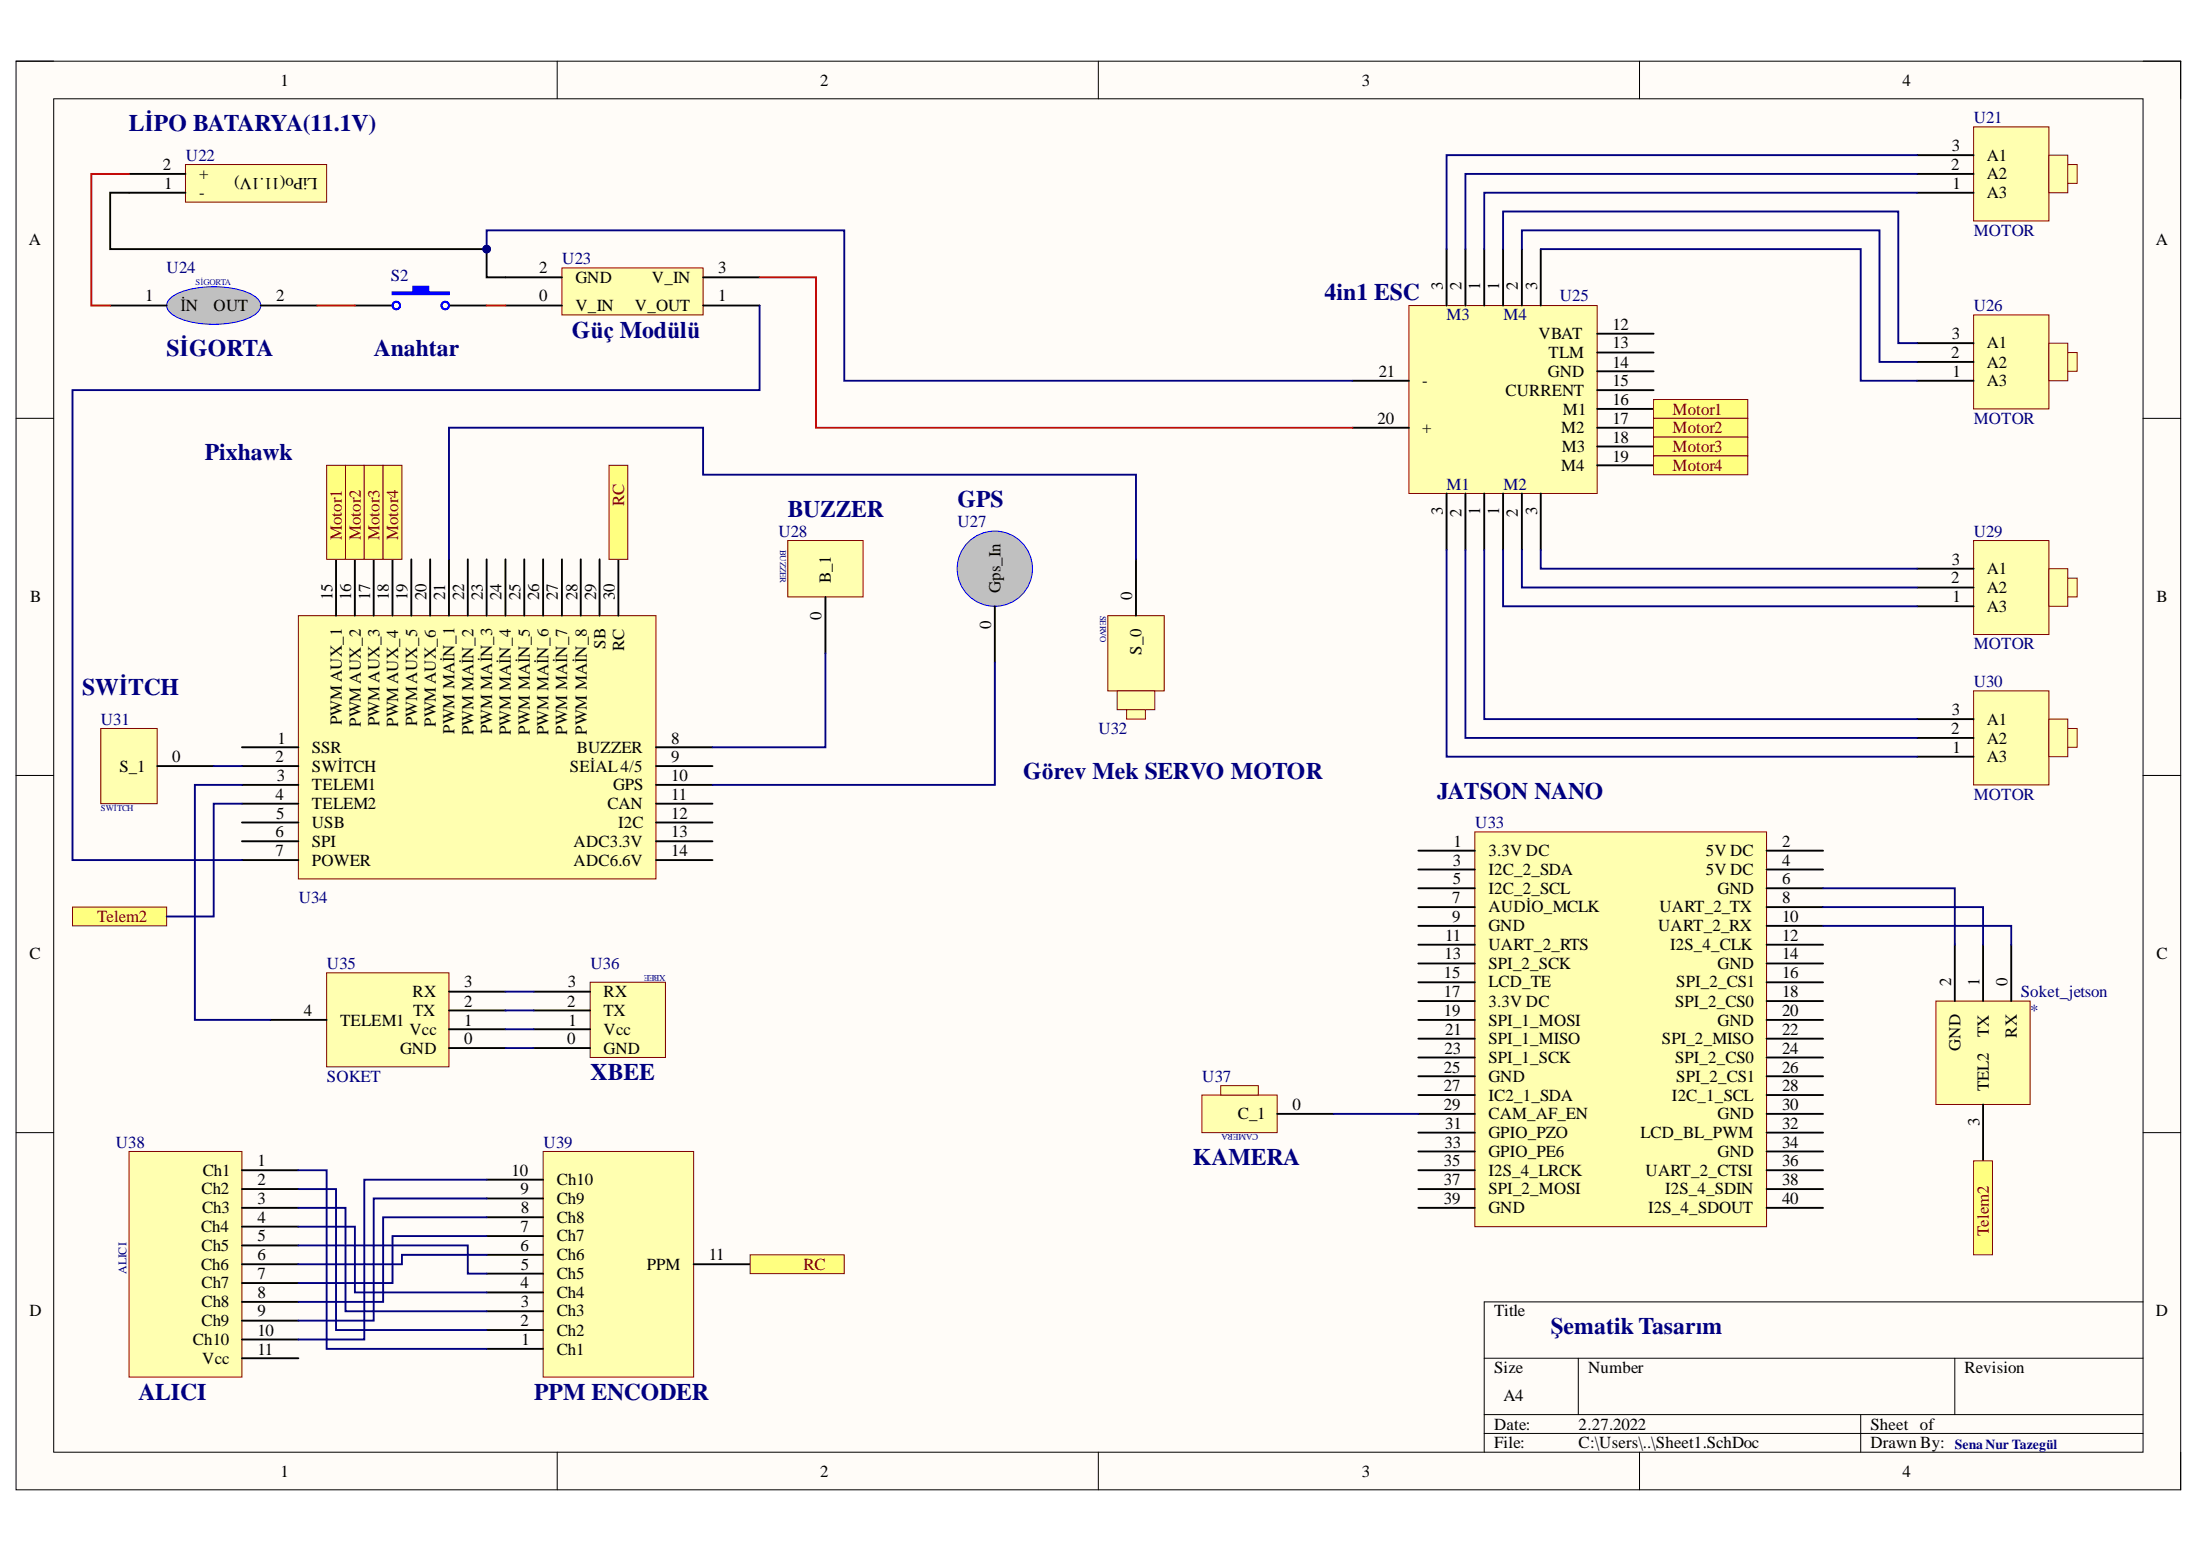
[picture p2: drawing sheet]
<svg xmlns="http://www.w3.org/2000/svg" width="297mm" height="210mm" viewBox="0 0 297 210" stroke-linecap="round" stroke-linejoin="round" font-family="sans-serif">
<path d="M2.2 8.3h292.2v192.8h-292.2z" fill-rule="evenodd" fill="#fffcf8"/>
<path d="M2.2 8.3h292.2v192.8h-292.2z" fill="none" stroke="#000" stroke-width=".14"/>
<path d="M7.2 13.3h282.1v182.7h-282.1z" fill-rule="evenodd" fill="#fffcf8"/>
<g fill="none" stroke="#000" stroke-width=".14">
<path d="M2.2 8.3h5M7.2 13.3h282.1v182.7h-282.1zM75.2 8.3v5M148.3 8.3v5M221.4 8.3v5M289.3 8.3h5.1v5M2.2 56.5h5M289.3 56.5h5.1M2.2 104.7h5M289.3 104.7h5.1M2.2 152.9h5M289.3 152.9h5.1"/>
<path d="M289.3 175.7h-88.9v20.3M75.2 196v5.1M148.3 196v5.1M200.4 183.3h88.9M200.4 191h88.9M200.4 193.5h88.9M213.1 183.3v7.7M221.4 196v5.1M251.2 191v5M263.9 183.3v7.7M294.4 196v5.1"/>
</g>
<path d="M22.9 40.4a7.8 7.8 0 0 1 4.8-1.7 11.8 11.8 0 0 1 6.6 1.3 1.38 1.38 0 0 1 .9 1.2 1.38 1.38 0 0 1-.9 1.3 12.5 12.5 0 0 1-8.7 .9 4.7 4.7 0 0 1-3-1.7l-.1-.5 .1-.4z" fill="#c0c0c0"/>
<path d="M22.9 40.4a7.8 7.8 0 0 1 4.8-1.7 11.8 11.8 0 0 1 6.6 1.3 1.38 1.38 0 0 1 .9 1.2 1.38 1.38 0 0 1-.9 1.3 12.5 12.5 0 0 1-8.7 .9 4.7 4.7 0 0 1-3-1.7l-.1-.5 .1-.4z" fill="none" stroke="#00f" stroke-width=".14"/>
<path d="M14.9 41.2h7.6M35.2 41.2h7.6" fill="none" stroke="#000" stroke-width=".25"/>
<path d="M25 22.2h19.1v5.1h-19.1z" fill-rule="evenodd" fill="#ffffb0"/>
<path d="M25 22.2h19.1v5.1h-19.1z" fill="none" stroke="#800000" stroke-width=".14"/>
<path d="M17.4 23.5h7.6M17.4 26h7.6M47.9 41.2h5.1M60.6 41.2h5.1" fill="none" stroke="#000" stroke-width=".25"/>
<path d="M53 39.5h2.8v-.8h2v.8h2.8v.2h-7.6z" fill-rule="evenodd" fill="#00f"/>
<g fill="none" stroke="#00f" stroke-width=".25">
<path d="M53 39.5h2.8v-.8h2v.8h2.8v.2h-7.6z"/>
<circle cx="53.5" cy="41.2" r=".51"/>
<circle cx="60.1" cy="41.2" r=".51"/>
</g>
<path d="M40.3 83.1h48.3v35.5h-48.3z" fill-rule="evenodd" fill="#ffffb0"/>
<path d="M40.3 83.1h48.3v35.5h-48.3z" fill="none" stroke="#800000" stroke-width=".14"/>
<g fill="none" stroke="#000" stroke-width=".25">
<path d="M45.4 75.5v7.6M47.9 75.5v7.6M50.5 75.5v7.6M53 75.5v7.6M55.5 75.5v7.6M58.1 75.5v7.6M60.6 75.5v7.6M63.2 75.5v7.6M65.7 75.5v7.6M68.2 75.5v7.6M70.8 75.5v7.6M73.3 75.5v7.6"/>
<path d="M75.9 75.5v7.6M78.4 75.5v7.6M81 75.5v7.6M83.5 75.5v7.6M32.7 100.9h7.6M32.7 103.4h7.6M32.7 105.9h7.6M32.7 108.5h7.6M32.7 111h7.6M32.7 113.6h7.6M32.7 116.1h7.6M88.6 100.9h7.6"/>
<path d="M88.6 103.4h7.6M88.6 105.9h7.6M88.6 108.5h7.6M88.6 111h7.6M88.6 113.6h7.6M88.6 116.1h7.6"/>
</g>
<path d="M266.5 73h10.1v12.7h-10.1z" fill-rule="evenodd" fill="#ffffb0"/>
<path d="M266.5 73h10.1v12.7h-10.1z" fill="none" stroke="#800000" stroke-width=".14"/>
<path d="M258.8 76.8h7.7M258.8 79.3h7.7M258.8 81.8h7.7" fill="none" stroke="#000" stroke-width=".25"/>
<path d="M276.6 76.8h2.6v5h-2.6z" fill-rule="evenodd" fill="#ffffb0"/>
<path d="M276.6 76.8h2.6v5h-2.6z" fill="none" stroke="#800000" stroke-width=".14"/>
<path d="M279.2 78h1.3v2.6h-1.3z" fill-rule="evenodd" fill="#ffffb0"/>
<path d="M279.2 78h1.3v2.6h-1.3z" fill="none" stroke="#800000" stroke-width=".14"/>
<path d="M266.5 93.3h10.1v12.7h-10.1z" fill-rule="evenodd" fill="#ffffb0"/>
<path d="M266.5 93.3h10.1v12.7h-10.1z" fill="none" stroke="#800000" stroke-width=".14"/>
<path d="M258.8 97.1h7.7M258.8 99.6h7.7M258.8 102.1h7.7" fill="none" stroke="#000" stroke-width=".25"/>
<path d="M276.6 97.1h2.6v5h-2.6z" fill-rule="evenodd" fill="#ffffb0"/>
<path d="M276.6 97.1h2.6v5h-2.6z" fill="none" stroke="#800000" stroke-width=".14"/>
<path d="M279.2 98.3h1.3v2.6h-1.3z" fill-rule="evenodd" fill="#ffffb0"/>
<path d="M279.2 98.3h1.3v2.6h-1.3z" fill="none" stroke="#800000" stroke-width=".14"/>
<path d="M266.5 42.5h10.1v12.7h-10.1z" fill-rule="evenodd" fill="#ffffb0"/>
<path d="M266.5 42.5h10.1v12.7h-10.1z" fill="none" stroke="#800000" stroke-width=".14"/>
<path d="M258.8 46.3h7.7M258.8 48.9h7.7M258.8 51.4h7.7" fill="none" stroke="#000" stroke-width=".25"/>
<path d="M276.6 46.3h2.6v5.1h-2.6z" fill-rule="evenodd" fill="#ffffb0"/>
<path d="M276.6 46.3h2.6v5.1h-2.6z" fill="none" stroke="#800000" stroke-width=".14"/>
<path d="M279.2 47.6h1.3v2.5h-1.3z" fill-rule="evenodd" fill="#ffffb0"/>
<path d="M279.2 47.6h1.3v2.5h-1.3z" fill="none" stroke="#800000" stroke-width=".14"/>
<path d="M266.5 17.1h10.1v12.7h-10.1z" fill-rule="evenodd" fill="#ffffb0"/>
<path d="M266.5 17.1h10.1v12.7h-10.1z" fill="none" stroke="#800000" stroke-width=".14"/>
<path d="M258.8 20.9h7.7M258.8 23.5h7.7M258.8 26h7.7" fill="none" stroke="#000" stroke-width=".25"/>
<path d="M276.6 20.9h2.6v5.1h-2.6z" fill-rule="evenodd" fill="#ffffb0"/>
<path d="M276.6 20.9h2.6v5.1h-2.6z" fill="none" stroke="#800000" stroke-width=".14"/>
<path d="M279.2 22.2h1.3v2.6h-1.3z" fill-rule="evenodd" fill="#ffffb0"/>
<path d="M279.2 22.2h1.3v2.6h-1.3z" fill="none" stroke="#800000" stroke-width=".14"/>
<path d="M190.2 41.2h25.4v25.4h-25.4z" fill-rule="evenodd" fill="#ffffb0"/>
<path d="M190.2 41.2h25.4v25.4h-25.4z" fill="none" stroke="#800000" stroke-width=".14"/>
<g fill="none" stroke="#000" stroke-width=".25">
<path d="M195.3 33.6v7.6M197.9 33.6v7.6M200.4 33.6v7.6M202.9 33.6v7.6M205.5 33.6v7.6M208 33.6v7.6M182.6 57.7h7.6M182.6 51.4h7.6M215.6 45h7.7M215.6 47.6h7.7M215.6 50.1h7.7M215.6 52.7h7.7"/>
<path d="M215.6 55.2h7.7M215.6 57.7h7.7M195.3 66.6v7.6M197.9 66.6v7.6M200.4 66.6v7.6M202.9 66.6v7.6M205.5 66.6v7.6M208 66.6v7.6M215.6 60.3h7.7M215.6 62.8h7.7"/>
</g>
<path d="M75.9 36.2h19v6.3h-19z" fill-rule="evenodd" fill="#ffffb0"/>
<path d="M75.9 36.2h19v6.3h-19z" fill="none" stroke="#800000" stroke-width=".14"/>
<path d="M68.2 37.4h7.7M94.9 37.4h7.7M68.2 41.2h7.7M94.9 41.2h7.7" fill="none" stroke="#000" stroke-width=".25"/>
<path d="M223.3 53.9h12.7v2.6h-12.7z" fill-rule="evenodd" fill="#ffff80"/>
<path d="M223.3 53.9h12.7v2.6h-12.7z" fill="none" stroke="#800000" stroke-width=".14"/>
<path d="M223.3 56.5h12.7v2.5h-12.7z" fill-rule="evenodd" fill="#ffff80"/>
<path d="M223.3 56.5h12.7v2.5h-12.7z" fill="none" stroke="#800000" stroke-width=".14"/>
<path d="M223.3 59h12.7v2.5h-12.7z" fill-rule="evenodd" fill="#ffff80"/>
<path d="M223.3 59h12.7v2.5h-12.7z" fill="none" stroke="#800000" stroke-width=".14"/>
<path d="M223.3 61.5h12.7v2.6h-12.7z" fill-rule="evenodd" fill="#ffff80"/>
<path d="M223.3 61.5h12.7v2.6h-12.7z" fill="none" stroke="#800000" stroke-width=".14"/>
<path d="M44.1 62.8h2.5v12.7h-2.5z" fill-rule="evenodd" fill="#ffff80"/>
<path d="M44.1 62.8h2.5v12.7h-2.5z" fill="none" stroke="#800000" stroke-width=".14"/>
<path d="M106.4 73h10.1v7.6h-10.1z" fill-rule="evenodd" fill="#ffffb0"/>
<path d="M106.4 73h10.1v7.6h-10.1z" fill="none" stroke="#800000" stroke-width=".14"/>
<path d="M111.4 80.6v7.6" fill="none" stroke="#000" stroke-width=".25"/>
<path d="M79.7 132.6h10.1v10.1h-10.1z" fill-rule="evenodd" fill="#ffffb0"/>
<path d="M79.7 132.6h10.1v10.1h-10.1z" fill="none" stroke="#800000" stroke-width=".14"/>
<path d="M72.1 138.9h7.6M72.1 136.4h7.6M72.1 133.9h7.6M72.1 141.5h7.6" fill="none" stroke="#000" stroke-width=".25"/>
<path d="M44.1 131.3h16.5v12.7h-16.5z" fill-rule="evenodd" fill="#ffffb0"/>
<path d="M44.1 131.3h16.5v12.7h-16.5z" fill="none" stroke="#800000" stroke-width=".14"/>
<path d="M36.5 137.7h7.6M60.6 138.9h7.6M60.6 136.4h7.6M60.6 133.9h7.6M60.6 141.5h7.6" fill="none" stroke="#000" stroke-width=".25"/>
<path d="M13.6 98.3h7.6v10.2h-7.6z" fill-rule="evenodd" fill="#ffffb0"/>
<path d="M13.6 98.3h7.6v10.2h-7.6z" fill="none" stroke="#800000" stroke-width=".14"/>
<path d="M21.2 103.4h7.7" fill="none" stroke="#000" stroke-width=".25"/>
<path d="M199.1 112.3h39.4v53.3h-39.4z" fill-rule="evenodd" fill="#ffffb0"/>
<path d="M199.1 112.3h39.4v53.3h-39.4z" fill="none" stroke="#800000" stroke-width=".14"/>
<g fill="none" stroke="#000" stroke-width=".25">
<path d="M191.5 114.8h7.6M191.5 117.4h7.6M191.5 119.9h7.6M238.5 114.8h7.6M238.5 117.4h7.6M238.5 119.9h7.6M191.5 122.4h7.6M191.5 125h7.6M191.5 127.5h7.6M191.5 130.1h7.6M191.5 132.6h7.6M191.5 135.1h7.6"/>
<path d="M191.5 137.7h7.6M238.5 122.4h7.6M238.5 125h7.6M238.5 127.5h7.6M238.5 130.1h7.6M238.5 132.6h7.6M238.5 135.1h7.6M238.5 137.7h7.6M191.5 140.2h7.6M191.5 142.7h7.6M191.5 145.3h7.6M191.5 147.8h7.6"/>
<path d="M191.5 150.4h7.6M191.5 152.9h7.6M191.5 155.4h7.6M191.5 158h7.6M238.5 140.2h7.6M238.5 142.7h7.6M238.5 145.3h7.6M238.5 147.8h7.6M238.5 150.4h7.6M238.5 152.9h7.6M238.5 155.4h7.6M238.5 158h7.6"/>
<path d="M191.5 160.5h7.6M191.5 163h7.6M238.5 160.5h7.6M238.5 163h7.6"/>
</g>
<path d="M149.6 83.1h7.6v10.2h-7.6z" fill-rule="evenodd" fill="#ffffb0"/>
<path d="M149.6 83.1h7.6v10.2h-7.6z" fill="none" stroke="#800000" stroke-width=".14"/>
<path d="M150.8 93.3h5.1v2.5h-5.1z" fill-rule="evenodd" fill="#ffffb0"/>
<path d="M150.8 93.3h5.1v2.5h-5.1z" fill="none" stroke="#800000" stroke-width=".14"/>
<path d="M152.1 95.8h2.6v1.3h-2.6z" fill-rule="evenodd" fill="#ffffb0"/>
<path d="M152.1 95.8h2.6v1.3h-2.6z" fill="none" stroke="#800000" stroke-width=".14"/>
<path d="M153.4 75.5v7.6" fill="none" stroke="#000" stroke-width=".25"/>
<path d="M17.4 155.4h15.3v30.5h-15.3z" fill-rule="evenodd" fill="#ffffb0"/>
<path d="M17.4 155.4h15.3v30.5h-15.3z" fill="none" stroke="#800000" stroke-width=".14"/>
<path d="M32.7 158h7.6M32.7 160.5h7.6M32.7 163h7.6M32.7 165.6h7.6M32.7 168.1h7.6M32.7 170.7h7.6M32.7 173.2h7.6M32.7 175.7h7.6M32.7 178.3h7.6M32.7 180.8h7.6M32.7 183.3h7.6" fill="none" stroke="#000" stroke-width=".25"/>
<path d="M73.3 155.4h20.4v30.5h-20.4z" fill-rule="evenodd" fill="#ffffb0"/>
<path d="M73.3 155.4h20.4v30.5h-20.4z" fill="none" stroke="#800000" stroke-width=".14"/>
<path d="M65.7 159.2h7.6M65.7 171.9h7.6M65.7 174.5h7.6M65.7 177h7.6M65.7 179.5h7.6M65.7 169.4h7.6M65.7 166.9h7.6M65.7 164.3h7.6M65.7 161.8h7.6M93.7 170.7h7.6M65.7 182.1h7.6" fill="none" stroke="#000" stroke-width=".25"/>
<path d="M101.3 169.4h12.7v2.5h-12.7z" fill-rule="evenodd" fill="#ffff80"/>
<path d="M101.3 169.4h12.7v2.5h-12.7z" fill="none" stroke="#800000" stroke-width=".14"/>
<path d="M82.2 62.8h2.6v12.7h-2.6z" fill-rule="evenodd" fill="#ffff80"/>
<path d="M82.2 62.8h2.6v12.7h-2.6z" fill="none" stroke="#800000" stroke-width=".14"/>
<path d="M261.4 135.1h12.7v14h-12.7z" fill-rule="evenodd" fill="#ffffb0"/>
<path d="M261.4 135.1h12.7v14h-12.7z" fill="none" stroke="#800000" stroke-width=".14"/>
<path d="M263.9 127.5v7.6M267.7 127.5v7.6M271.6 127.5v7.6M267.7 149.1v7.6" fill="none" stroke="#000" stroke-width=".25"/>
<path d="M266.5 156.7h2.5v12.7h-2.5z" fill-rule="evenodd" fill="#ffff80"/>
<path d="M266.5 156.7h2.5v12.7h-2.5z" fill="none" stroke="#800000" stroke-width=".14"/>
<path d="M9.8 122.4h12.7v2.6h-12.7z" fill-rule="evenodd" fill="#ffff80"/>
<path d="M9.8 122.4h12.7v2.6h-12.7z" fill="none" stroke="#800000" stroke-width=".14"/>
<path d="M162.3 147.8h10.1v5.1h-10.1z" fill-rule="evenodd" fill="#ffffb0"/>
<path d="M162.3 147.8h10.1v5.1h-10.1z" fill="none" stroke="#800000" stroke-width=".14"/>
<path d="M164.8 146.5h5.1v1.3h-5.1z" fill-rule="evenodd" fill="#ffffb0"/>
<path d="M164.8 146.5h5.1v1.3h-5.1z" fill="none" stroke="#800000" stroke-width=".14"/>
<path d="M172.4 150.4h7.7" fill="none" stroke="#000" stroke-width=".25"/>
<circle cx="134.3" cy="76.8" r="5.1" fill="#c0c0c0"/>
<circle cx="134.3" cy="76.8" r="5.1" fill="none" stroke="#00f" stroke-width=".14"/>
<path d="M17.4 26h-2.5v7.6h50.8v3.8h2.5M134.3 81.8v7.7" fill="none" stroke="#000" stroke-width=".25"/>
<path d="M17.4 23.5h-5.1v17.7h2.6M42.8 41.2h5.1M65.7 41.2h2.5" fill="none" stroke="#f00" stroke-width=".25"/>
<circle cx="65.7" cy="33.6" r=".51" fill="#000080"/>
<circle cx="65.7" cy="33.6" r=".51" fill="none" stroke="#000080" stroke-width=".14"/>
<g fill="none" stroke="#000080" stroke-width=".25">
<path d="M65.7 33.6v-2.5h48.3v20.3h68.6M202.9 33.6v-5h53.4v17.7h2.5M205.5 33.6v-2.5h48.3v17.8h5M208 33.6h43.2v17.8h7.6M258.8 20.9h-63.5v12.7M258.8 23.5h-60.9v10.1M258.8 26h-58.4v7.6M195.3 74.2v27.9h63.5M197.9 74.2v25.4h60.9M200.4 74.2v22.9h58.4M202.9 74.2v7.6h55.9M205.5 74.2v5.1h53.3"/>
<path d="M208 74.2v2.6h50.8"/>
</g>
<path d="M102.6 37.4h7.6v20.3h72.4" fill="none" stroke="#f00" stroke-width=".25"/>
<circle cx="65.7" cy="33.6" r=".51" fill="#000080"/>
<circle cx="65.7" cy="33.6" r=".51" fill="none" stroke="#000080" stroke-width=".14"/>
<g fill="none" stroke="#000080" stroke-width=".25">
<path d="M102.6 41.2v11.5h-92.8v63.4h22.9M60.6 75.5v-17.8h34.3v6.4h58.5v11.4M111.4 88.2v12.7h-15.2M134.3 89.5v16.4h-38.1M28.9 103.4h3.8M32.7 105.9h-6.4v31.8h10.2M32.7 108.5h-3.8v15.2h-6.4M246.1 119.9h17.8v7.6M68.2 138.9h3.9M68.2 136.4h3.9M68.2 133.9h3.9M246.1 122.4h21.6v5.1"/>
<path d="M246.1 125h25.5v2.5M40.3 158h3.8v24.1h21.6M65.7 159.2h-16.5v21.6h-8.9M68.2 141.5h3.9M180.1 150.4h11.4M40.3 160.5h5.1v19h20.3M40.3 163h6.3v14h19.1M40.3 165.6h7.6v8.9h17.8M40.3 168.1h22.9v3.8h2.5M65.7 161.8h-15.2v16.5h-10.2M65.7 164.3h-14v11.4h-11.4M65.7 166.9h-12.7v6.3h-12.7"/>
<path d="M65.7 169.4h-11.4v1.3h-14"/>
</g>
<text font-size="12.7" fill="#800000" x="49" y="71.6">POMotor3</text>
<g font-size="3.2" fill="#000080">
<text x="17.4" y="17.6">LİPO BATARYA(11.1V)</text>
<text x="178.8" y="40.5">4in1 ESC</text>
<text x="77.2" y="45.6">Güç Modülü</text>
<text x="22.5" y="48.1">SİGORTA</text>
<text x="50.5" y="48.1">Anahtar</text>
<text x="27.6" y="62">Pixhawk</text>
<text x="106.4" y="69.7">BUZZER</text>
<text x="129.3" y="68.5">GPS</text>
<text x="11.1" y="93.8">SWİTCH</text>
<text x="138.1" y="105.2">Görev Mek SERVO MOTOR</text>
<text x="194" y="107.8">JATSON NANO</text>
<text x="79.7" y="145.8">XBEE</text>
<text x="161.1" y="157.3">KAMERA</text>
<text x="209.3" y="180.1">Şematik Tasarım</text>
<text x="18.7" y="188.9">ALICI</text>
<text x="72.1" y="188.9">PPM ENCODER</text>
</g>
<g font-size="2.3">
<text x="37.9" y="11.6">1</text>
<text x="110.8" y="11.6">2</text>
<text x="183.9" y="11.6">3</text>
<text x="256.9" y="11.6">4</text>
<text x="22" y="23">2</text>
<text x="42.9" y="24" transform="rotate(-180 42.9 24)">LiPo(11.1V)</text>
<text x="263.4" y="23">2</text>
<text x="263.5" y="20.4">3</text>
<text x="268.3" y="21.7">A1</text>
<text x="22.2" y="25.5">1</text>
<text x="26.9" y="24.2">+</text>
<text x="26.9" y="26.8">-</text>
<text x="263.6" y="25.5">1</text>
<text x="268.3" y="24.2">A2</text>
<text x="268.3" y="26.8">A3</text>
<text x="3.9" y="33.1">A</text>
<text x="291.1" y="33.1">A</text>
<text x="19.6" y="40.7">1</text>
<text x="24.3" y="42">İN</text>
<text x="28.8" y="42">OUT</text>
<text x="37.3" y="40.7">2</text>
<text x="72.8" y="40.7">0</text>
<text x="72.8" y="36.9">2</text>
<text x="77.7" y="42">V_IN</text>
<text x="77.7" y="38.2">GND</text>
<text x="85.7" y="42">V_OUT</text>
<text x="88" y="38.2">V_IN</text>
<text x="97" y="40.7">1</text>
<text x="97" y="36.9">3</text>
<text x="194.8" y="39.2" transform="rotate(-90 194.8 39.2)">3</text>
<text x="197.3" y="39.2" transform="rotate(-90 197.3 39.2)">2</text>
<text x="199.9" y="39.2" transform="rotate(-90 199.9 39.2)">1</text>
<text x="202.4" y="39.2" transform="rotate(-90 202.4 39.2)">1</text>
<text x="204.9" y="39.2" transform="rotate(-90 204.9 39.2)">2</text>
<text x="207.6" y="39.2" transform="rotate(-90 207.6 39.2)">3</text>
<text x="207.7" y="45.8">VBAT</text>
<text x="217.7" y="44.5">12</text>
<text x="217.7" y="47">13</text>
<text x="263.5" y="45.8">3</text>
<text x="268.3" y="47">A1</text>
<text x="186.2" y="50.9">21</text>
<text x="192" y="52.2">-</text>
<text x="203.2" y="53.4">CURRENT</text>
<text x="209" y="50.9">GND</text>
<text x="209.1" y="48.3">TLM</text>
<text x="217.7" y="49.6">14</text>
<text x="217.7" y="52.2">15</text>
<text x="263.4" y="48.3">2</text>
<text x="263.6" y="50.9">1</text>
<text x="268.3" y="49.6">A2</text>
<text x="268.3" y="52.2">A3</text>
<text x="186" y="57.2">20</text>
<text x="192" y="58.5">+</text>
<text x="210.8" y="58.5">M2</text>
<text x="211" y="56">M1</text>
<text x="217.7" y="54.7">16</text>
<text x="217.7" y="57.2">17</text>
<text x="217.7" y="59.8">18</text>
<text x="210.8" y="63.6">M4</text>
<text x="210.9" y="61">M3</text>
<text x="217.7" y="62.3">19</text>
<text x="194.8" y="69.6" transform="rotate(-90 194.8 69.6)">3</text>
<text x="197.3" y="69.7" transform="rotate(-90 197.3 69.7)">2</text>
<text x="199.9" y="69.5" transform="rotate(-90 199.9 69.5)">1</text>
<text x="202.4" y="69.5" transform="rotate(-90 202.4 69.5)">1</text>
<text x="204.9" y="69.7" transform="rotate(-90 204.9 69.7)">2</text>
<text x="207.6" y="69.6" transform="rotate(-90 207.6 69.6)">3</text>
<text x="263.5" y="76.2">3</text>
<text x="268.3" y="77.5">A1</text>
<text x="4.1" y="81.3">B</text>
<text x="44.9" y="81" transform="rotate(-90 44.9 81)">15</text>
<text x="47.4" y="81" transform="rotate(-90 47.4 81)">16</text>
<text x="50" y="81" transform="rotate(-90 50 81)">17</text>
<text x="52.5" y="81" transform="rotate(-90 52.5 81)">18</text>
<text x="55" y="81" transform="rotate(-90 55 81)">19</text>
<text x="57.6" y="81" transform="rotate(-90 57.6 81)">20</text>
<text x="60.1" y="81" transform="rotate(-90 60.1 81)">21</text>
<text x="62.6" y="81" transform="rotate(-90 62.6 81)">22</text>
<text x="65.2" y="81" transform="rotate(-90 65.2 81)">23</text>
<text x="67.7" y="81" transform="rotate(-90 67.7 81)">24</text>
<text x="70.3" y="81" transform="rotate(-90 70.3 81)">25</text>
<text x="72.8" y="81" transform="rotate(-90 72.8 81)">26</text>
<text x="75.3" y="81" transform="rotate(-90 75.3 81)">27</text>
<text x="78" y="81" transform="rotate(-90 78 81)">28</text>
<text x="80.5" y="81" transform="rotate(-90 80.5 81)">29</text>
<text x="83" y="81" transform="rotate(-90 83 81)">30</text>
<text x="110.9" y="83.7" transform="rotate(-90 110.9 83.7)">0</text>
<text x="112.2" y="78.8" transform="rotate(-90 112.2 78.8)">B_1</text>
<text x="135.1" y="80" transform="rotate(-90 135.1 80)">Gps_In</text>
<text x="152.9" y="81" transform="rotate(-90 152.9 81)">0</text>
<text x="263.4" y="78.8">2</text>
<text x="263.6" y="81.3">1</text>
<text x="268.3" y="80">A2</text>
<text x="268.3" y="82.6">A3</text>
<text x="291.2" y="81.3">B</text>
<text x="81.8" y="87.5" transform="rotate(-90 81.8 87.5)">SB</text>
<text x="84.3" y="87.9" transform="rotate(-90 84.3 87.9)">RC</text>
<text x="133.8" y="84.9" transform="rotate(-90 133.8 84.9)">0</text>
<text x="154.1" y="88.4" transform="rotate(-90 154.1 88.4)">S_0</text>
<text x="37.5" y="100.4">1</text>
<text x="42.1" y="101.6">SSR</text>
<text x="46.2" y="97.9" transform="rotate(-90 46.2 97.9)">PWM AUX_1</text>
<text x="48.7" y="98.1" transform="rotate(-90 48.7 98.1)">PWM AUX_2</text>
<text x="51.2" y="98" transform="rotate(-90 51.2 98)">PWM AUX_3</text>
<text x="53.8" y="98.1" transform="rotate(-90 53.8 98.1)">PWMAUX_4</text>
<text x="56.3" y="98" transform="rotate(-90 56.3 98)">PWMAUX_5</text>
<text x="58.8" y="98.1" transform="rotate(-90 58.8 98.1)">PWMAUX_6</text>
<text x="61.4" y="99" transform="rotate(-90 61.4 99)">PWM MAİN_1</text>
<text x="63.9" y="99.3" transform="rotate(-90 63.9 99.3)">PWM MAİN_2</text>
<text x="66.5" y="99.1" transform="rotate(-90 66.5 99.1)">PWM MAİN_3</text>
<text x="69" y="99.3" transform="rotate(-90 69 99.3)">PWM MAİN_4</text>
<text x="71.5" y="99.2" transform="rotate(-90 71.5 99.2)">PWM MAİN_5</text>
<text x="74.1" y="99.3" transform="rotate(-90 74.1 99.3)">PWM MAİN_6</text>
<text x="76.6" y="99.2" transform="rotate(-90 76.6 99.2)">PWM MAİN_7</text>
<text x="77.9" y="101.6">BUZZER</text>
<text x="79.2" y="99.2" transform="rotate(-90 79.2 99.2)">PWM MAİN_8</text>
<text x="90.6" y="100.4">8</text>
<text x="263.4" y="99.1">2</text>
<text x="263.5" y="96.6">3</text>
<text x="263.6" y="101.6">1</text>
<text x="268.3" y="97.8">A1</text>
<text x="268.3" y="100.4">A2</text>
<text x="16.1" y="104.2">S_1</text>
<text x="23.3" y="102.9">0</text>
<text x="37.2" y="102.9">2</text>
<text x="37.2" y="108">4</text>
<text x="37.4" y="105.4">3</text>
<text x="42.1" y="104.2">SWİTCH</text>
<text x="42.1" y="106.7">TELEM1</text>
<text x="76.9" y="104.2">SEİAL4/5</text>
<text x="82.8" y="106.7">GPS</text>
<text x="90.6" y="102.9">9</text>
<text x="90.6" y="105.4">10</text>
<text x="90.6" y="108">11</text>
<text x="268.3" y="102.9">A3</text>
<text x="37.2" y="113">6</text>
<text x="37.3" y="110.5">5</text>
<text x="42.1" y="109.2">TELEM2</text>
<text x="42.1" y="111.8">USB</text>
<text x="82" y="109.2">CAN</text>
<text x="83.4" y="111.8">I2C</text>
<text x="90.6" y="110.5">12</text>
<text x="90.6" y="113">13</text>
<text x="37.2" y="115.6">7</text>
<text x="42.1" y="114.3">SPI</text>
<text x="42.1" y="116.8">POWER</text>
<text x="77.4" y="114.3">ADC3.3V</text>
<text x="77.4" y="116.8">ADC6.6V</text>
<text x="90.6" y="115.6">14</text>
<text x="196.1" y="116.8">3</text>
<text x="196.1" y="119.4">5</text>
<text x="196.2" y="114.3">1</text>
<text x="201" y="115.6">3.3V DC</text>
<text x="201" y="118.1">I2C_2_SDA</text>
<text x="230.3" y="115.6">5V DC</text>
<text x="230.3" y="118.1">5V DC</text>
<text x="240.6" y="114.3">2</text>
<text x="240.6" y="116.8">4</text>
<text x="240.6" y="119.4">6</text>
<text x="196.1" y="121.9">7</text>
<text x="196.1" y="124.4">9</text>
<text x="201" y="120.6">I2C_2_SCL</text>
<text x="201" y="123.2">AUDİO_MCLK</text>
<text x="201" y="125.7">GND</text>
<text x="223.9" y="125.7">UART_2_RX</text>
<text x="224" y="123.2">UART_2_TX</text>
<text x="231.9" y="120.6">GND</text>
<text x="240.6" y="121.9">8</text>
<text x="240.6" y="124.4">10</text>
<text x="4" y="129.5">C</text>
<text x="195" y="129.5">13</text>
<text x="195.1" y="127">11</text>
<text x="201" y="128.2">UART_2_RTS</text>
<text x="201" y="130.8">SPI_2_SCK</text>
<text x="225.5" y="128.2">I2S_4_CLK</text>
<text x="231.9" y="130.8">GND</text>
<text x="240.6" y="127">12</text>
<text x="240.6" y="129.5">14</text>
<text x="291.2" y="129.5">C</text>
<text x="41" y="137.2">4</text>
<text x="55.7" y="134.6">RX</text>
<text x="55.8" y="137.2">TX</text>
<text x="62.6" y="135.9">2</text>
<text x="62.6" y="133.3">3</text>
<text x="76.6" y="135.9">2</text>
<text x="76.7" y="133.3">3</text>
<text x="81.5" y="137.2">TX</text>
<text x="81.5" y="134.6">RX</text>
<text x="195" y="132">15</text>
<text x="195" y="134.6">17</text>
<text x="195" y="137.2">19</text>
<text x="201" y="133.3">LCD_TE</text>
<text x="201" y="135.9">3.3V DC</text>
<text x="226.2" y="135.9">SPI_2_CS0</text>
<text x="226.3" y="133.3">SPI_2_CS1</text>
<text x="240.6" y="132">16</text>
<text x="240.6" y="134.6">18</text>
<text x="240.6" y="137.2">20</text>
<text x="263.4" y="133.1" transform="rotate(-90 263.4 133.1)">2</text>
<text x="267.3" y="133.1" transform="rotate(-90 267.3 133.1)">1</text>
<text x="271.1" y="133.1" transform="rotate(-90 271.1 133.1)">0</text>
<text x="45.9" y="138.4">TELEM1</text>
<text x="54" y="142.2">GND</text>
<text x="55.3" y="139.7">Vcc</text>
<text x="62.6" y="141">0</text>
<text x="62.6" y="138.4">1</text>
<text x="76.6" y="141">0</text>
<text x="76.8" y="138.4">1</text>
<text x="81.5" y="142.2">GND</text>
<text x="81.5" y="139.7">Vcc</text>
<text x="195" y="142.2">23</text>
<text x="195.1" y="139.7">21</text>
<text x="201" y="138.4">SPI_1_MOSI</text>
<text x="201" y="141">SPI_1_MISO</text>
<text x="201" y="143.5">SPI_1_SCK</text>
<text x="224.4" y="141">SPI_2_MISO</text>
<text x="226.2" y="143.5">SPI_2_CS0</text>
<text x="231.9" y="138.4">GND</text>
<text x="240.6" y="139.7">22</text>
<text x="240.6" y="142.2">24</text>
<text x="264.7" y="141.8" transform="rotate(-90 264.7 141.8)">GND</text>
<text x="268.5" y="140" transform="rotate(-90 268.5 140)">TX</text>
<text x="272.3" y="140" transform="rotate(-90 272.3 140)">RX</text>
<text x="174.5" y="149.8">0</text>
<text x="195" y="144.8">25</text>
<text x="195" y="147.3">27</text>
<text x="195" y="149.8">29</text>
<text x="201" y="146">GND</text>
<text x="201" y="148.6">IC2_1_SDA</text>
<text x="225.7" y="148.6">I2C_1_SCL</text>
<text x="226.3" y="146">SPI_2_CS1</text>
<text x="240.6" y="144.8">26</text>
<text x="240.6" y="147.3">28</text>
<text x="240.6" y="149.8">30</text>
<text x="268.5" y="147.3" transform="rotate(-90 268.5 147.3)">TEL2</text>
<text x="167.1" y="151.1">C_1</text>
<text x="195" y="154.9">33</text>
<text x="195.1" y="152.4">31</text>
<text x="201" y="151.1">CAM_AF_EN</text>
<text x="201" y="153.6">GPIO_PZO</text>
<text x="221.5" y="153.6">LCD_BL_PWM</text>
<text x="231.9" y="151.1">GND</text>
<text x="240.6" y="152.4">32</text>
<text x="240.6" y="154.9">34</text>
<text x="267.3" y="152" transform="rotate(-90 267.3 152)">3</text>
<text x="27.2" y="161.2">Ch2</text>
<text x="27.4" y="158.7">Ch1</text>
<text x="34.7" y="157.4">1</text>
<text x="34.7" y="160">2</text>
<text x="69.1" y="158.7">10</text>
<text x="70.3" y="161.2">9</text>
<text x="75.2" y="160">Ch10</text>
<text x="195" y="157.4">35</text>
<text x="195" y="160">37</text>
<text x="201" y="156.2">GPIO_PE6</text>
<text x="201" y="158.7">I2S_4_LRCK</text>
<text x="201" y="161.2">SPI_2_MOSI</text>
<text x="222.2" y="158.7">UART_2_CTSI</text>
<text x="224.8" y="161.2">I2S_4_SDIN</text>
<text x="231.9" y="156.2">GND</text>
<text x="240.6" y="157.4">36</text>
<text x="240.6" y="160">38</text>
<text x="27.1" y="166.3">Ch4</text>
<text x="27.3" y="163.8">Ch3</text>
<text x="34.7" y="162.5">3</text>
<text x="34.7" y="165">4</text>
<text x="34.7" y="167.6">5</text>
<text x="70.3" y="166.3">7</text>
<text x="70.3" y="163.8">8</text>
<text x="75.2" y="167.6">Ch7</text>
<text x="75.2" y="165">Ch8</text>
<text x="75.2" y="162.5">Ch9</text>
<text x="195" y="162.5">39</text>
<text x="201" y="163.8">GND</text>
<text x="222.5" y="163.8">I2S_4_SDOUT</text>
<text x="240.6" y="162.5">40</text>
<text x="27.1" y="171.4">Ch6</text>
<text x="27.2" y="168.8">Ch5</text>
<text x="27.2" y="173.9">Ch7</text>
<text x="34.7" y="170.1">6</text>
<text x="34.7" y="172.6">7</text>
<text x="70.3" y="173.9">4</text>
<text x="70.3" y="168.8">6</text>
<text x="70.3" y="171.4">5</text>
<text x="75.2" y="172.6">Ch5</text>
<text x="75.2" y="170.1">Ch6</text>
<text x="87.3" y="171.4">PPM</text>
<text x="95.7" y="170.1">11</text>
<text x="4" y="177.7">D</text>
<text x="27.2" y="176.4">Ch8</text>
<text x="27.2" y="179">Ch9</text>
<text x="34.7" y="175.2">8</text>
<text x="34.7" y="177.7">9</text>
<text x="70.3" y="179">2</text>
<text x="70.3" y="176.4">3</text>
<text x="75.2" y="175.2">Ch4</text>
<text x="75.2" y="177.7">Ch3</text>
<text x="201.7" y="177.7">Title</text>
<text x="291.1" y="177.7">D</text>
<text x="26" y="181.6">Ch10</text>
<text x="27.3" y="184.1">Vcc</text>
<text x="34.7" y="180.3">10</text>
<text x="34.7" y="182.8">11</text>
<text x="70.4" y="181.6">1</text>
<text x="75.2" y="180.3">Ch2</text>
<text x="75.2" y="182.8">Ch1</text>
<text x="201.7" y="185.4">Size</text>
<text x="214.4" y="185.4">Number</text>
<text x="265.2" y="185.4">Revision</text>
<text x="203" y="189.2">A4</text>
<text x="201.7" y="193">Date:</text>
<text x="201.7" y="195.5">File:</text>
<text x="213.1" y="193">2.27.2022</text>
<text x="213.1" y="195.5">C:\Users\..\Sheet1.SchDoc</text>
<text x="252.5" y="193">Sheet of</text>
<text x="252.5" y="195.5">Drawn By:</text>
<text x="37.9" y="199.3">1</text>
<text x="110.8" y="199.3">2</text>
<text x="183.9" y="199.3">3</text>
<text x="256.9" y="199.3">4</text>
</g>
<g font-size="2.3" fill="#000080">
<text x="266.5" y="16.6">U21</text>
<text x="25.1" y="21.7">U22</text>
<text x="75.9" y="35.6">U23</text>
<text x="266.5" y="31.8">MOTOR</text>
<text x="22.5" y="36.9">U24</text>
<text x="52.8" y="37.9">S2</text>
<text x="210.6" y="40.7">U25</text>
<text x="266.5" y="42">U26</text>
<text x="195.3" y="43.2">M3</text>
<text x="203" y="43.2">M4</text>
<text x="266.5" y="57.2">MOTOR</text>
<text x="129.3" y="71.2">U27</text>
<text x="195.3" y="66.1">M1</text>
<text x="203" y="66.1">M2</text>
<text x="105.1" y="72.4">U28</text>
<text x="266.5" y="72.4">U29</text>
<text x="266.5" y="87.6">MOTOR</text>
<text x="266.5" y="92.8">U30</text>
<text x="13.6" y="97.8">U31</text>
<text x="148.3" y="99.1">U32</text>
<text x="266.5" y="108">MOTOR</text>
<text x="199.2" y="111.8">U33</text>
<text x="40.3" y="121.9">U34</text>
<text x="44.1" y="130.8">U35</text>
<text x="79.7" y="130.8">U36</text>
<text x="272.8" y="134.6">Soket_jetson</text>
<text x="274.1" y="137.2">*</text>
<text x="44.1" y="146">SOKET</text>
<text x="162.3" y="146">U37</text>
<text x="15.6" y="154.9">U38</text>
<text x="73.4" y="154.9">U39</text>
</g>
<g font-size="2.3" fill="#800000">
<text x="225.8" y="56">Motor1</text>
<text x="225.8" y="58.5">Motor2</text>
<text x="225.8" y="61">Motor3</text>
<text x="225.8" y="63.6">Motor4</text>
<text x="84.3" y="68.3" transform="rotate(-90 84.3 68.3)">RC</text>
<text x="46.2" y="72.9" transform="rotate(-90 46.2 72.9)">Motor1</text>
<text x="48.7" y="72.9" transform="rotate(-90 48.7 72.9)">Motor2</text>
<text x="51.2" y="72.9" transform="rotate(-90 51.2 72.9)">Motor3</text>
<text x="53.8" y="72.9" transform="rotate(-90 53.8 72.9)">Motor4</text>
<text x="13.1" y="124.4">Telem2</text>
<text x="268.5" y="166.8" transform="rotate(-90 268.5 166.8)">Telem2</text>
<text x="108.5" y="171.4">RC</text>
</g>
<text font-size="1.9" fill="#000080" x="264" y="195.6">Sena Nur Tazegül</text>
<text font-size="1.6" fill="#000080" x="17.1" y="172" transform="rotate(-90 17.1 172)">ALICI</text>
<text font-size="1.2" fill="#00f" x="26.4" y="38.4">SİGORTA</text>
<g font-size="1.2" fill="#000080">
<text x="105.3" y="74.2" transform="rotate(90 105.3 74.2)">BUZZER</text>
<text x="148.5" y="83.1" transform="rotate(90 148.5 83.1)">SERVO</text>
<text x="13.6" y="109.5">SWİTCH</text>
<text x="89.9" y="131.6" transform="rotate(-180 89.9 131.6)">XBEE</text>
<text x="169.9" y="153.1" transform="rotate(-180 169.9 153.1)">CAMERA</text>
</g>
</svg>
